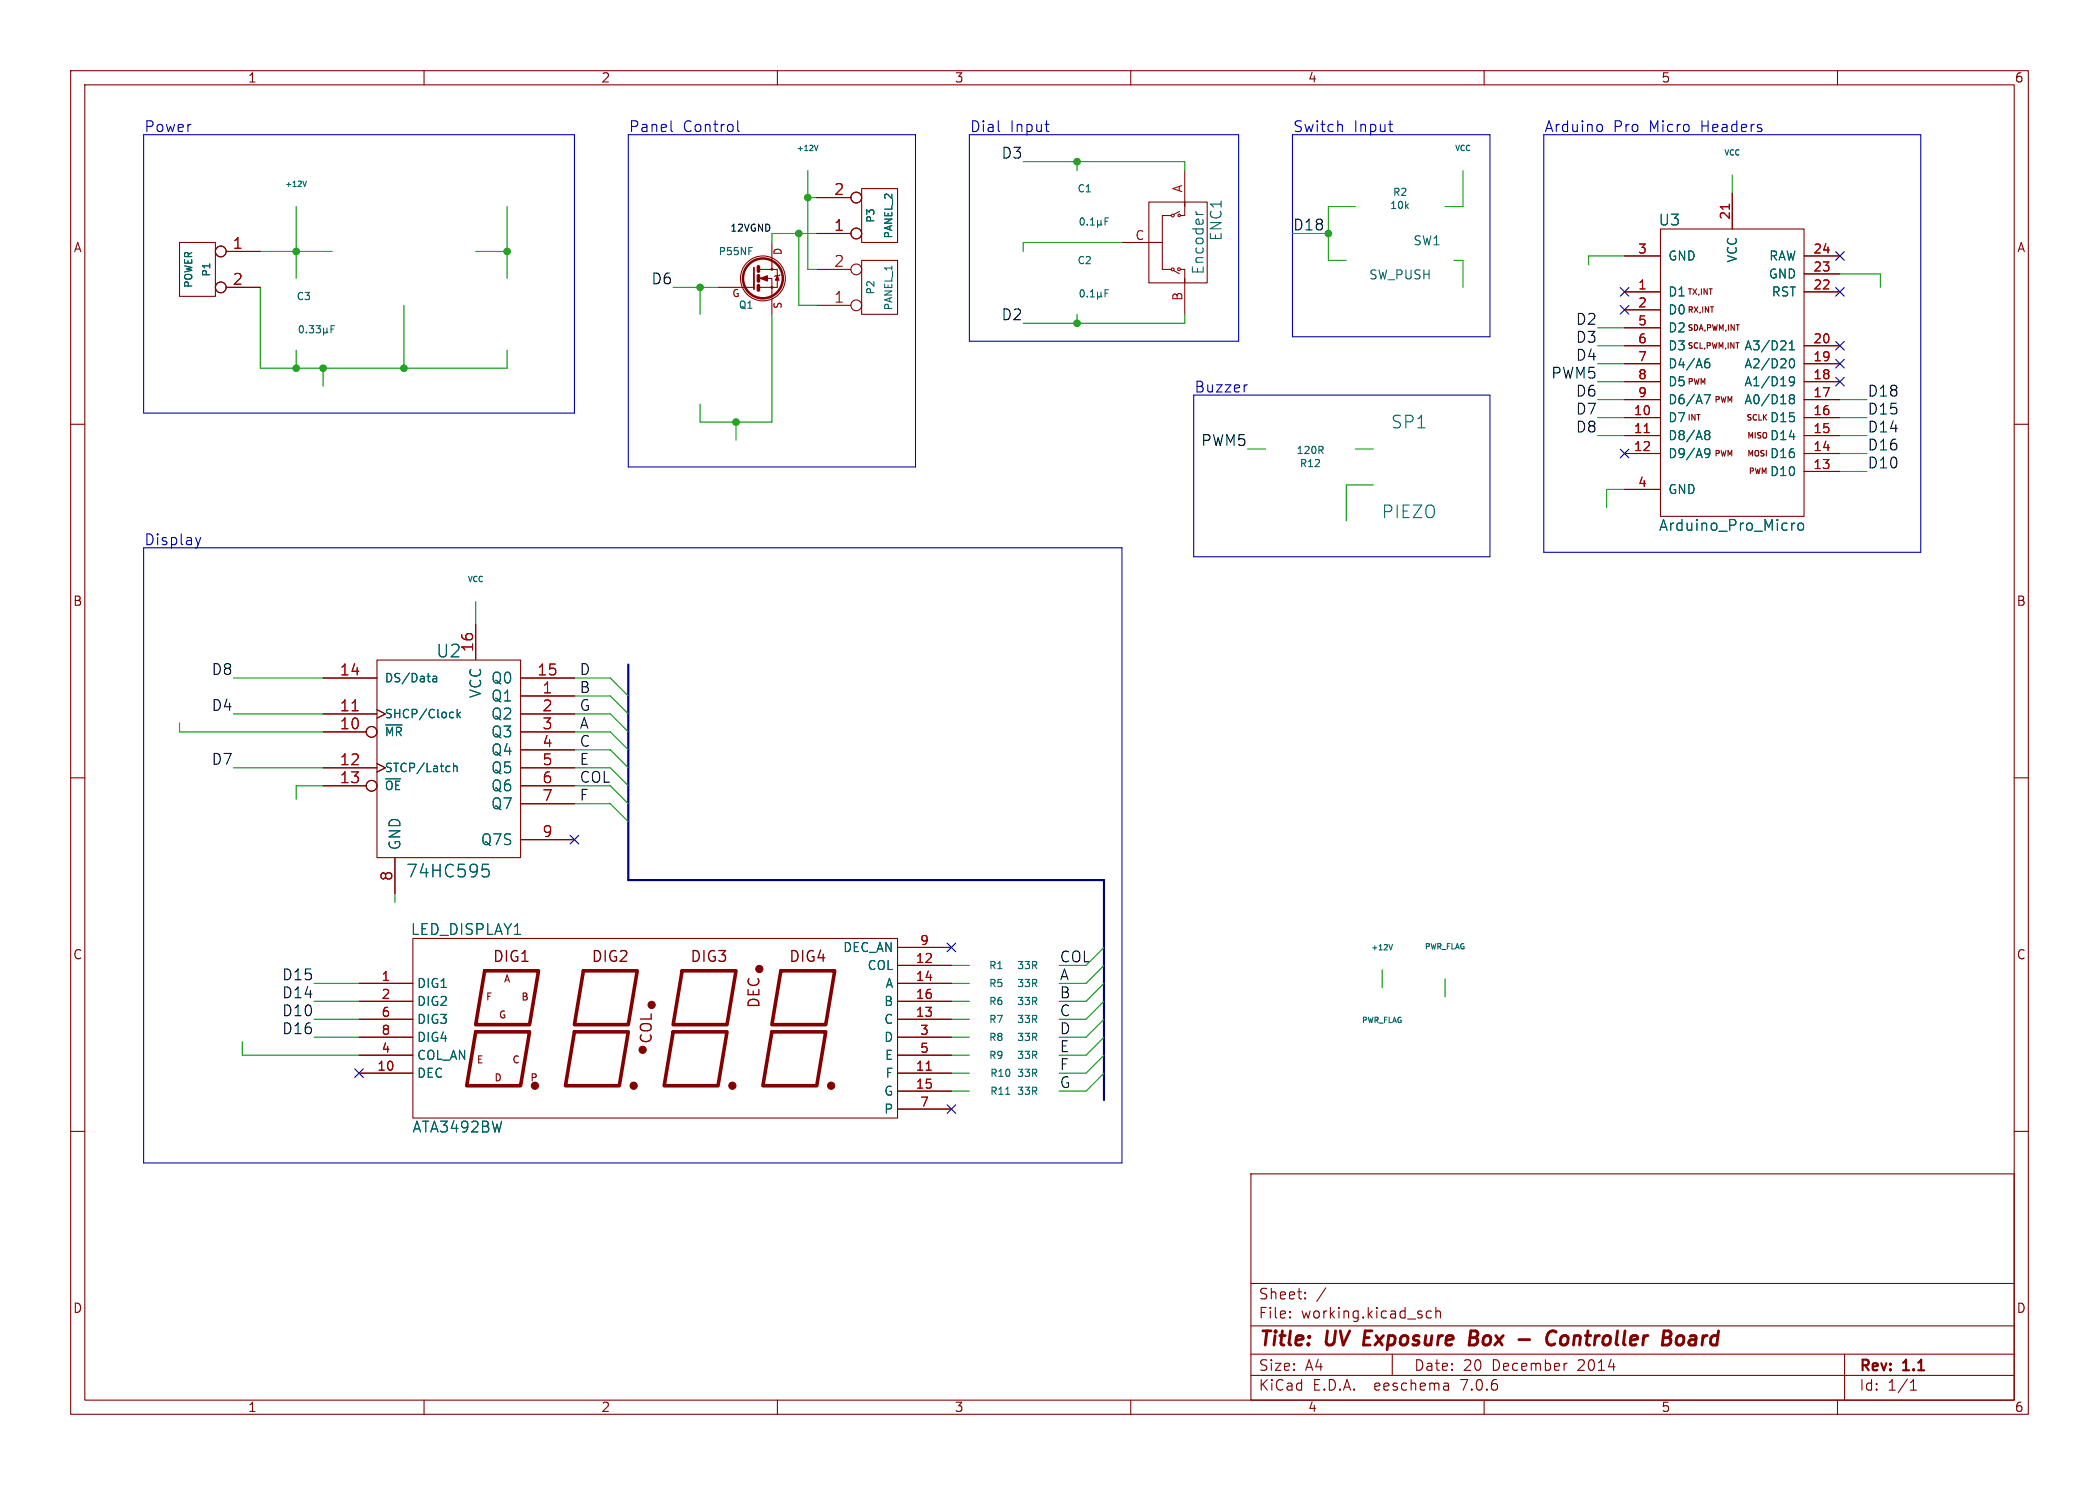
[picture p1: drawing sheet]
<svg xmlns="http://www.w3.org/2000/svg" width="297mm" height="210mm" viewBox="0 0 297 210" stroke-linecap="round" stroke-linejoin="round" font-family="sans-serif">
<g fill="none" stroke="#840000" stroke-width=".15">
<path d="M10 10h277v190h-277zM12 12h273v186h-273zM60 10v2M110 10v2M160 10v2M210 10v2M260 10v2M25.4 34.3h5.1v7.6h-5.1zM32 35.6h4.8M109.2 34.3v3.8h-1.8M109.2 38.1h.8v2.5h-.8v-1.2h-1.8M110.4 38.9l-.2 .1h-.5l-.1 .1"/>
<path d="M115.6 38.1h4.8M115.6 33h4.8M115.6 27.9h4.8M121.9 36.8h5.1v7.7h-5.1zM121.9 26.7h5.1v7.6h-5.1zM158.7 34.3h5.1M162.6 28.6h8.2v11.4h-8.2zM162.6 34.3h1.9v3.8h1.2M165.7 30.5h-1.2v3.8M166.1 38.3l.8 .4M166.9 29.9l-.8 .4M167 38.1h.6v1.9"/>
<path d="M167.6 28.6v1.9h-.6M167.6 24.1v5.1M167.6 39.4v5.1M229.9 36.2h5M234.9 32.4h20.4v40.6h-20.4zM245.1 27.3v5.1M255.3 38.7h5M255.3 36.2h5M10 60h2M32 40.6h4.8M101.6 40.6h5.1M107.4 40.6h1.8v3.9"/>
<path d="M115.6 43.2h4.8M229.9 41.3h5M229.9 59.1h5M229.9 56.5h5M229.9 54h5M229.9 51.4h5M229.9 43.8h5M229.9 48.9h5M229.9 46.4h5M255.3 41.3h5M255.3 59.1h5M255.3 56.5h5"/>
<path d="M255.3 54h5M255.3 51.4h5M255.3 48.9h5M285 60h2M229.9 61.6h5M229.9 64.1h5M229.9 69.2h5M255.3 61.6h5M255.3 64.1h5M255.3 66.7h5M45.7 95.9h7.6M53.3 93.3h20.4v28h-20.4z"/>
<path d="M67.3 88.3v5M73.7 98.4h7.6M73.7 95.9h7.6M10 110h2M45.7 103.5h6.1M45.7 101h7.6M45.7 108.6h7.6M45.7 111.1h6.1M53.3 100.4l1.2 .6-1.2 .6M53.3 108l1.2 .6-1.2 .6M73.7 103.5h7.6M73.7 101h7.6"/>
<path d="M73.7 108.6h7.6M73.7 111.1h7.6M73.7 106h7.6M73.7 113.7h7.6M73.7 118.7h7.6M285 110h2M50.8 139.1h7.6M55.9 121.4v5M58.4 132.7h68.6v25.4h-68.6zM127 139.1h7.6M127 136.5h7.6M127 134h7.6"/>
<path d="M10 160h2M50.8 151.8h7.6M50.8 144.1h7.6M50.8 141.6h7.6M50.8 146.7h7.6M50.8 149.2h7.6M127 151.8h7.6M127 144.1h7.6M127 154.3h7.6M127 141.6h7.6M127 146.7h7.6M127 149.2h7.6"/>
<path d="M127 156.8h7.6M285 160h2M177 166h108v32h-108zM60 198v2M110 198v2M160 198v2M177 194.5h108M177 191.5h108M177 187.5h108M177 181.5h108M182.5 186.3h.1l-.1 .1M182.5 186.3v.1"/>
<path d="M182.5 185.5v.1M182.5 185.5h.1l-.1 .1M184.7 183.6v.1M184.7 183.6h-.1l.1 .1M184.7 182.8v.1M184.7 182.8h-.1l.1 .1M187.6 182.1l-1.3 2M197 191.5v3M202.5 185.5l-.4-.1-.3 .3v.4l.2 .2 .1 .1 .4-.1M203.2 185.5a.37 .37 0 0 1 .6 .1v.8M203.2 184.9v1.5M204.9 195.7l.1 .9"/>
<path d="M205 196.5l-.2 .1M205 196h-.2M210 198v2M221.7 192.8l-.2 .1M260 198v2M261 191.5v6.5M270.3 196.6h.9M270.3 195.5l.4-.4v1.5"/>
<circle cx="31.2" cy="35.6" r=".76"/>
<circle cx="107.9" cy="39.4" r="3.2"/>
<circle cx="109.2" cy="38.1" r=".13"/>
<circle cx="121.2" cy="27.9" r=".76"/>
<circle cx="121.2" cy="33" r=".76"/>
<circle cx="121.2" cy="38.1" r=".76"/>
<circle cx="165.9" cy="38.1" r=".2"/>
<circle cx="165.9" cy="30.5" r=".2"/>
<circle cx="166.8" cy="38.1" r=".2"/>
<circle cx="166.9" cy="30.5" r=".18"/>
<circle cx="31.2" cy="40.6" r=".76"/>
<circle cx="109.2" cy="40.6" r=".13"/>
<circle cx="121.2" cy="43.2" r=".76"/>
<circle cx="52.6" cy="103.5" r=".76"/>
<circle cx="52.6" cy="111.1" r=".76"/>
</g>
<path d="M208 189.2h.7M208.7 189.2l.2 .1M208.8 188.2h-.7l-.2 2h.7l.2-.1M208.9 189.1l-.2 .1M214.9 189.4h1.5M220.2 188.4a.8 .8 0 0 0-.9-.1 .8 .8 0 0 0-.4 .8 .76 .76 0 0 0 .1 .9 .76 .76 0 0 0 .9 .1l.1-.1M221.6 188.9a.62 .62 0 0 0-.8 .4v.5v.2a.52 .52 0 0 0 .8 .1M237.3 189.1a.52 .52 0 0 1 .6-.2 .52 .52 0 0 1 .4 .4l-.1 .5a.55 .55 0 0 1-.5 .4 .55 .55 0 0 1-.5-.4z" fill="none" stroke="#840000" stroke-width=".4"/>
<g fill="none" stroke="#006464" stroke-width=".15">
<path d="M42.9 25.6l.2 .8 .3-.8M106 35h.4M115.2 20.5l.3 .8 .3-.8M153 30.9l.1-.1a.54 .54 0 0 1 .3 .5 .54 .54 0 0 1-.3 .5 .68 .68 0 0 1-.1-.9zM153.9 31.7v.1M154.3 31.8h.6M154.3 31.1l.3-.3v1M155.3 31.7l.1 .1h.2l.2-.1M155.3 31.2v1M155.8 31.7l.1 .1M155.8 31.2v.5M156.4 31.3h.3"/>
<path d="M156.9 30.8h-.5v1M169.2 29.9l.2 .4M42.5 46.1h.1a.54 .54 0 0 1 .3 .5 .54 .54 0 0 1-.3 .5 .68 .68 0 0 1-.1-1zM43.4 47v.1M43.7 46.1h.7l-.4 .3 .3 .1v.5l-.1 .1-.5-.1M44.7 46.1h.6l-.3 .3 .3 .1v.5l-.1 .1-.5-.1M45.8 46.9l.1 .2h.2l.2-.2M45.8 46.4v1M46.3 46.9l.1 .2M46.3 46.4v.5M46.8 46.5h.4M47.3 46.1h-.5v1"/>
<path d="M153 41h.1a.54 .54 0 0 1 .3 .5 .54 .54 0 0 1-.3 .5 .68 .68 0 0 1-.1-1zM153.9 41.9v.1M154.3 41.3l.3-.3v1M154.3 42h.6M155.3 41.3v1M155.3 41.8l.1 .2h.2l.2-.2M155.8 41.3v.5M155.8 41.8l.1 .2M156.4 41.5h.3M156.9 41h-.5v1M241.1 55.8h.9l-.6 1.3M241.3 51.3l.4-.1 .2 .3v.3l-.1 .2h-.5"/>
<path d="M241.8 50.7l-.4 .2M253.2 49.5h.7M253.2 48.6l.3-.4v1.3M253.4 50.8l.1-.1a.69 .69 0 0 1 .3 1.2l-.2 .1a.68 .68 0 0 1-.3-1.1zM253.4 56.4l-.2-.3 .2-.3h.3l.2 .3-.2 .3M253.4 56.4l-.2 .2v.4l.2 .1 .4-.1 .1-.1v-.3l-.2-.2M253.4 56.4h.3M253.9 53.8l-.2 .3-.4-.1-.1-.2v-.3l.1-.2h.4l.2 .1a.84 .84 0 0 1-.4 1.2h-.2M186.9 63.7l.3 .4M187.2 63.2v.4M241.3 61.4h.1M241.3 61l.4-.1 .2 .1v.2l-.2 .2"/>
<path d="M241.3 63.5l.4-.1 .2 .2a.84 .84 0 0 1-.3 1.1h-.3M241.4 61.4h.3M241.4 61.4l-.1 .1M241.7 61.4l.2 .3v.4l-.2 .1-.4-.1M241.9 64l-.2 .2h-.4M253.5 74v1M254 74h-.3l-.2 .3M254.5 74a.41 .41 0 0 1 .7 .3v.4a.41 .41 0 0 1-.4 .3 .41 .41 0 0 1-.4-.3v-.4zM61.3 95.7h.4l.1 .7M61.8 95.9l-.4 .1a.23 .23 0 0 0-.2 .2 .23 .23 0 0 0 .2 .2h.4M54.6 102.5h2.3M64.2 108.4l.1-.1 .3 .1 .1 .7"/>
<path d="M64.2 107.9v1.2M64.7 100.3v1.2M64.8 101.1l.3 .4M65.1 100.7l-.4 .5M68.3 122.2h.8M68.5 122.9h.4l.3 .3-.1 .6-.2 .2h-.4M196.5 133.6l.3 .7 .2-.7M142.3 154.8h.6"/>
</g>
<path d="M244.7 28.9v.7M232.7 61.2h.7M49.8 100.5h.9M131.1 151.3h.7" fill="none" stroke="#a90000" stroke-width=".15"/>
<path d="M107.3 37.7v.7M107.3 39v.8M107.3 40.4v.6M68.6 137.3h7.6l-1.3 7.6h-7.6zM82.5 137.3h7.7l-1.3 7.6h-7.6zM96.5 137.3h7.6l-1.2 7.6h-7.7zM110.5 137.3h7.6l-1.3 7.6h-7.6zM67.3 145.9h7.6l-1.2 7.6h-7.7zM81.3 145.9h7.6l-1.3 7.6h-7.6zM95.2 145.9h7.7l-1.3 7.6h-7.6zM109.2 145.9h7.6l-1.2 7.6h-7.7z" fill="none" stroke="#840000" stroke-width=".51"/>
<path d="M106.7 37.8v3.1" fill="none" stroke="#840000" stroke-width=".25"/>
<g fill="#840000" stroke="#840000" stroke-width=".15">
<path d="M110 39l.2 .6h-.5z"/>
<path d="M107.6 39.4l1-.4v.8z"/>
<circle cx="75.7" cy="153.5" r=".51"/>
<circle cx="89.7" cy="153.5" r=".51"/>
<circle cx="90.9" cy="148.5" r=".51"/>
<circle cx="92.2" cy="142.1" r=".51"/>
<circle cx="103.6" cy="153.5" r=".51"/>
<circle cx="107.4" cy="137" r=".51"/>
<circle cx="117.6" cy="153.5" r=".51"/>
</g>
<circle cx="107.9" cy="39.4" r="2.82" fill="none" stroke="#840000" stroke-width=".36"/>
<g fill="none" stroke="#0000c2" stroke-width=".15">
<path d="M20.3 19.1h61v39.3h-61zM88.9 19.1h40.6v46.9h-40.6zM95 17.1v1.3l.2 .2M104.4 17.1v1.3l.2 .2M137.2 19.1h38.1v29.2h-38.1zM141.3 18.5l.2 .1M147.9 17.6h.5M148.3 18.6h.1M182.9 19.1h27.9v28.5h-27.9zM189.7 17.6l.2 .2v.8M196.5 17.6h.6M196.9 18.6h.2"/>
<path d="M218.4 19.1h53.4v59h-53.4zM226.2 17.6a.41 .41 0 0 1 .5 .3v.4a.41 .41 0 0 1-.5 .3M168.9 55.9h41.9v22.8h-41.9zM176.5 54.4l-.3 .1M20.3 77.5h138.4v87h-138.4zM27.7 76l.3 1M28 77l-.1 .4M28.4 76l-.4 1"/>
</g>
<path d="M88.9 94v30.5h67.3v31.1" fill="none" stroke="#000084" stroke-width=".3"/>
<g fill="none" stroke="#009600" stroke-width=".15">
<path d="M36.8 35.6h10.2M41.9 29.2v10.2M67.3 35.6h4.5M71.8 29.2v10.2M113 33v10.2h2.6M114.3 24.1v14h1.3M114.3 27.9h1.3M115.6 33h-6.4v1.3M144.8 22.9h22.8v1.2M152.4 22.9v1.2M158.7 34.3h-13.9v1.3M182.9 33h5.1"/>
<path d="M191.8 29.2h-3.8v7.6h2.5M205.7 36.8h1.3v3.8M207 24.1v5.1h-2.5M229.9 36.2h-5.1v1.3M245.1 24.8v2.5M260.3 38.7h5.8v1.9M36.8 40.6v11.5h35v-2.6M41.9 49.5v2.6M45.7 52.1v2.5M57.1 43.2v8.9M95.2 40.6h6.4M99.1 40.6v3.9"/>
<path d="M104.1 59.7v2.5M109.2 44.5v15.2h-10.1v-2.5M152.4 44.5v1.2M167.6 44.5v1.2h-22.8M226.1 48.9h3.8M226.1 56.5h3.8M226.1 59.1h3.8M226.1 51.4h3.8M226.1 54h3.8M226.1 46.4h3.8M260.3 56.5h3.9M260.3 59.1h3.9"/>
<path d="M176.5 63.5h2.6M191.8 63.5h2.5M194.3 68.6h-3.8v5.1M226.1 61.6h3.8M229.9 69.2h-2.6v2.6M260.3 61.6h3.9M260.3 66.7h3.9M260.3 64.1h3.9M33 95.9h12.7M67.3 85.1v3.2M81.3 95.9h5.1l2.5 2.5M81.3 98.4h5.1l2.5 2.6"/>
<path d="M25.4 102.2v1.3h20.3M33 108.6h12.7M33 101h12.7M45.7 111.1h-3.8v1.9M81.3 108.6h5.1l2.5 2.5M81.3 106h5.1l2.5 2.6M81.3 103.5h5.1l2.5 2.5M81.3 111.1h5.1l2.5 2.6M81.3 101h5.1l2.5 2.5M81.3 113.7h5.1l2.5 2.5M44.4 139.1h6.4M55.9 126.4v1.2"/>
<path d="M134.6 136.5h2.6M134.6 139.1h2.6M156.2 134l-2.5 2.5h-3.8M156.2 136.5l-2.5 2.6h-3.8M156.2 139.1l-2.5 2.5h-3.8M195.6 137.2v2.5M204.5 138.4v2.6M34.3 147.3v1.9h16.5M44.4 146.7h6.4M44.4 144.1h6.4M44.4 141.6h6.4M134.6 149.2h2.6"/>
<path d="M134.6 146.7h2.6M134.6 151.8h2.6M134.6 154.3h2.6M134.6 144.1h2.6M134.6 141.6h2.6M156.2 146.7l-2.5 2.5h-3.8M156.2 144.1l-2.5 2.6h-3.8M156.2 149.2l-2.5 2.6h-3.8M156.2 151.8l-2.5 2.5h-3.8M156.2 141.6l-2.5 2.5h-3.8"/>
</g>
<g fill="none" stroke="#000084" stroke-width=".15">
<path d="M259.7 35.6l1.3 1.2M261 35.6l-1.3 1.2M229.3 43.2l1.2 1.2M229.3 40.7l1.2 1.2M230.5 43.2l-1.2 1.2M230.5 40.7l-1.2 1.2M259.7 48.3l1.3 1.2M259.7 53.4l1.3 1.2M259.7 40.7l1.3 1.2M259.7 50.8l1.3 1.2M261 48.3l-1.3 1.2M261 53.4l-1.3 1.2"/>
<path d="M261 40.7l-1.3 1.2M261 50.8l-1.3 1.2M229.3 63.5l1.2 1.2M230.5 63.5l-1.2 1.2M80.7 118.1l1.2 1.3M81.9 118.1l-1.2 1.3M134 133.4l1.2 1.2M135.2 133.4l-1.2 1.2M50.2 151.2l1.2 1.2M51.4 151.2l-1.2 1.2M134 156.2l1.2 1.3M135.2 156.2l-1.2 1.3"/>
</g>
<g fill="#009600" stroke="#009600" stroke-width=".15">
<circle cx="45.7" cy="52.1" r=".46"/>
<circle cx="57.1" cy="52.1" r=".46"/>
<circle cx="41.9" cy="52.1" r=".46"/>
<circle cx="71.8" cy="35.6" r=".46"/>
<circle cx="41.9" cy="35.6" r=".46"/>
<circle cx="104.1" cy="59.7" r=".46"/>
<circle cx="114.3" cy="27.9" r=".46"/>
<circle cx="113" cy="33" r=".46"/>
<circle cx="99.1" cy="40.6" r=".46"/>
<circle cx="152.4" cy="22.9" r=".46"/>
<circle cx="152.4" cy="45.7" r=".46"/>
<circle cx="188" cy="33" r=".46"/>
</g>
<g font-size="2.8" fill="#840000">
<text x="178" y="190.9">Title:</text>
<text x="187.7" y="190.9">UV Exposure</text>
<text x="209.5" y="190.9">Box</text>
<text x="222.1" y="190.9">Controller</text>
<text x="239.3" y="190.9">Board</text>
</g>
<g font-size="2.5" fill="#006464">
<text x="196.8" y="60.8">SP1</text>
<text x="195.4" y="73.5">PIEZO</text>
<text x="61.7" y="93.2">U2</text>
<text x="57.4" y="124.3">74HC595</text>
</g>
<g font-size="2.1" fill="#0000c2">
<text x="20.3" y="18.8">Power</text>
<text x="88.9" y="18.8">Panel</text>
<text x="96.6" y="18.8">Control</text>
<text x="137.2" y="18.8">Dial</text>
<text x="142.9" y="18.8">Input</text>
<text x="182.9" y="18.8">Switch</text>
<text x="191.5" y="18.8">Input</text>
<text x="218.4" y="18.8">Arduino</text>
<text x="228.2" y="18.8">Pro</text>
<text x="233.4" y="18.8">Micro</text>
<text x="240.8" y="18.8">Headers</text>
<text x="168.9" y="55.6">Buzzer</text>
<text x="20.3" y="77.2">Display</text>
</g>
<g font-size="2.1" fill="#0f0f0f">
<text x="141.7" y="22.5">D3</text>
<text x="182.9" y="32.7">D18</text>
<text x="92.1" y="40.3">D6</text>
<text x="141.7" y="45.4">D2</text>
<text x="222.9" y="46">D2</text>
<text x="219.4" y="53.7">PWM5</text>
<text x="222.9" y="51.1">D4</text>
<text x="222.9" y="48.6">D3</text>
<text x="222.9" y="56.2">D6</text>
<text x="222.9" y="58.7">D7</text>
<text x="264.2" y="58.7">D15</text>
<text x="264.2" y="56.2">D18</text>
<text x="169.9" y="63.2">PWM5</text>
<text x="222.9" y="61.3">D8</text>
<text x="264.2" y="63.8">D16</text>
<text x="264.2" y="61.3">D14</text>
<text x="264.2" y="66.4">D10</text>
<text x="29.9" y="95.6">D8</text>
<text x="81.9" y="95.6">D</text>
<text x="29.9" y="100.7">D4</text>
<text x="81.9" y="100.7">G</text>
<text x="81.9" y="98.1">B</text>
<text x="81.9" y="103.2">A</text>
<text x="81.9" y="105.7">C</text>
<text x="29.9" y="108.3">D7</text>
<text x="81.9" y="110.8">COL</text>
<text x="81.9" y="108.3">E</text>
<text x="81.9" y="113.4">F</text>
<text x="149.9" y="136.2">COL</text>
<text x="39.9" y="138.8">D15</text>
<text x="39.9" y="141.3">D14</text>
<text x="39.9" y="143.8">D10</text>
<text x="149.9" y="138.8">A</text>
<text x="149.9" y="141.3">B</text>
<text x="149.9" y="143.8">C</text>
<text x="39.9" y="146.4">D16</text>
<text x="149.9" y="148.9">E</text>
<text x="149.9" y="146.4">D</text>
<text x="149.9" y="151.5">F</text>
<text x="149.9" y="154">G</text>
</g>
<g font-size="2.1" fill="#a90000">
<text x="117.9" y="27.7">2</text>
<text x="32.9" y="35.3">1</text>
<text x="117.9" y="32.8">1</text>
<text x="32.9" y="40.4">2</text>
<text x="117.9" y="37.8">2</text>
<text x="117.9" y="42.9">1</text>
<text x="48" y="95.6">14</text>
<text x="67.1" y="92.3" transform="rotate(-90 67.1 92.3)">16</text>
<text x="75.9" y="95.6">15</text>
<text x="48" y="100.7">11</text>
<text x="76.7" y="98.2">1</text>
<text x="76.7" y="100.7">2</text>
<text x="48" y="103.3">10</text>
<text x="76.7" y="103.3">3</text>
<text x="76.7" y="105.8">4</text>
<text x="48" y="108.3">12</text>
<text x="48" y="110.9">13</text>
<text x="76.7" y="108.3">5</text>
<text x="76.7" y="110.9">6</text>
<text x="76.7" y="113.4">7</text>
<text x="76.7" y="118.5">9</text>
<text x="55.6" y="124.7" transform="rotate(-90 55.6 124.7)">8</text>
</g>
<g font-size="2.1" fill="#006464">
<text x="173.1" y="34.2" transform="rotate(-90 173.1 34.2)">ENC1</text>
<text x="234.6" y="32.1">U3</text>
<text x="170.5" y="38.9" transform="rotate(-90 170.5 38.9)">Encoder</text>
<text x="234.7" y="75.3">Arduino_Pro_Micro</text>
<text x="68.3" y="98.8" transform="rotate(-90 68.3 98.8)">VCC</text>
<text x="69.4" y="99.4">Q1</text>
<text x="69.4" y="96.9">Q0</text>
<text x="69.4" y="102">Q2</text>
<text x="69.4" y="104.5">Q3</text>
<text x="69.4" y="107">Q4</text>
<text x="69.4" y="109.6">Q5</text>
<text x="69.4" y="112.1">Q6</text>
<text x="68" y="119.7">Q7S</text>
<text x="69.4" y="114.7">Q7</text>
<text x="56.9" y="120.3" transform="rotate(-90 56.9 120.3)">GND</text>
<text x="58.1" y="132.4">LED_DISPLAY1</text>
<text x="58.3" y="160.4">ATA3492BW</text>
</g>
<g font-size="2.1" fill="#840000">
<text x="69.6" y="136.3">DIG1</text>
<text x="83.6" y="136.3">DIG2</text>
<text x="97.6" y="136.3">DIG3</text>
<text x="111.6" y="136.3">DIG4</text>
<text x="107.7" y="142.7" transform="rotate(-90 107.7 142.7)">DEC</text>
<text x="92.5" y="147.7" transform="rotate(-90 92.5 147.7)">COL</text>
<text x="178" y="184">Sheet:</text>
<text x="178" y="186.7">File:</text>
<text x="184.1" y="186.7">working.kicad_sch</text>
<text x="178" y="196.9">KiCad</text>
<text x="178" y="194.1">Size:</text>
<text x="184.7" y="194.1">A4</text>
<text x="185.7" y="196.9">E.D.A.</text>
<text x="194.6" y="196.9">eeschema</text>
<text x="200" y="194.1">Date:</text>
<text x="207" y="196.9">7.0.6</text>
<text x="207" y="194.1">20</text>
<text x="211.2" y="194.1">December</text>
<text x="223.4" y="194.1">2014</text>
<text x="263" y="194.3">Rev:</text>
<text x="263" y="196.9">Id:</text>
<text x="267.1" y="196.9">1/1</text>
<text x="269.4" y="194.3">1.1</text>
</g>
<g font-size="1.8" fill="#840000">
<text x="35" y="11.9">1</text>
<text x="85" y="11.9">2</text>
<text x="135" y="11.9">3</text>
<text x="185" y="11.9">4</text>
<text x="235" y="11.9">5</text>
<text x="285" y="11.9">6</text>
<text x="10.3" y="35.9">A</text>
<text x="285.3" y="35.9">A</text>
<text x="10.3" y="85.9">B</text>
<text x="285.3" y="85.9">B</text>
<text x="10.3" y="135.9">C</text>
<text x="285.3" y="135.9">C</text>
<text x="10.3" y="185.9">D</text>
<text x="285.3" y="185.9">D</text>
<text x="35" y="199.9">1</text>
<text x="85" y="199.9">2</text>
<text x="135" y="199.9">3</text>
<text x="185" y="199.9">4</text>
<text x="235" y="199.9">5</text>
<text x="285" y="199.9">6</text>
</g>
<g font-size="1.8" fill="#a90000">
<text x="167.4" y="27.3" transform="rotate(-90 167.4 27.3)">A</text>
<text x="160.6" y="34">C</text>
<text x="231.7" y="35.9">3</text>
<text x="244.9" y="31.2" transform="rotate(-90 244.9 31.2)">21</text>
<text x="256.5" y="35.9">24</text>
<text x="231.7" y="41">1</text>
<text x="256.5" y="41">22</text>
<text x="256.5" y="38.5">23</text>
<text x="167.4" y="42.6" transform="rotate(-90 167.4 42.6)">B</text>
<text x="231.7" y="43.6">2</text>
<text x="231.7" y="46.1">5</text>
<text x="231.7" y="48.6">6</text>
<text x="231.7" y="51.2">7</text>
<text x="231.7" y="53.7">8</text>
<text x="256.5" y="53.7">18</text>
<text x="256.5" y="51.2">19</text>
<text x="256.5" y="48.6">20</text>
<text x="231.1" y="58.8">10</text>
<text x="231.7" y="56.3">9</text>
<text x="256.5" y="58.8">16</text>
<text x="256.5" y="56.3">17</text>
<text x="231.1" y="61.3">11</text>
<text x="231.1" y="63.9">12</text>
<text x="256.5" y="63.9">14</text>
<text x="256.5" y="61.3">15</text>
<text x="231.7" y="69">4</text>
<text x="256.5" y="66.4">13</text>
<text x="129.5" y="136.3">12</text>
<text x="130.1" y="133.7">9</text>
<text x="53.9" y="138.8">1</text>
<text x="53.9" y="141.4">2</text>
<text x="53.9" y="143.9">6</text>
<text x="129.5" y="143.9">13</text>
<text x="129.5" y="138.8">14</text>
<text x="129.5" y="141.4">16</text>
<text x="53.9" y="149">4</text>
<text x="53.9" y="146.4">8</text>
<text x="130.1" y="146.4">3</text>
<text x="130.1" y="149">5</text>
<text x="53.3" y="151.5">10</text>
<text x="129.5" y="151.5">11</text>
<text x="129.5" y="154.1">15</text>
<text x="130.1" y="156.6">7</text>
</g>
<g font-size="1.8" fill="#006464">
<text x="199.9" y="34.9">SW1</text>
<text x="193.6" y="39.7">SW_PUSH</text>
<text x="236" y="37.1">GND</text>
<text x="246" y="37.2" transform="rotate(-90 246 37.2)">VCC</text>
<text x="250.2" y="39.6">GND</text>
<text x="250.2" y="37.1">RAW</text>
<text x="236" y="42.1">D1</text>
<text x="236" y="44.7">D0</text>
<text x="236" y="47.2">D2</text>
<text x="250.6" y="42.1">RST</text>
<text x="236" y="49.8">D3</text>
<text x="236" y="52.3">D4/A6</text>
<text x="246.7" y="52.3">A2/D20</text>
<text x="246.7" y="49.8">A3/D21</text>
<text x="236" y="59.9">D7</text>
<text x="236" y="54.8">D5</text>
<text x="236" y="57.4">D6/A7</text>
<text x="246.7" y="57.4">A0/D18</text>
<text x="246.7" y="54.8">A1/D19</text>
<text x="250.4" y="59.9">D15</text>
<text x="236" y="62.5">D8/A8</text>
<text x="236" y="65">D9/A9</text>
<text x="250.4" y="65">D16</text>
<text x="250.4" y="62.5">D14</text>
<text x="236" y="70.1">GND</text>
<text x="250.4" y="67.5">D10</text>
<text x="119.2" y="134.8">DEC_AN</text>
<text x="122.7" y="137.4">COL</text>
<text x="58.9" y="139.9">DIG1</text>
<text x="58.9" y="142.5">DIG2</text>
<text x="125" y="142.5">B</text>
<text x="125.2" y="139.9">A</text>
<text x="58.9" y="145">DIG3</text>
<text x="58.9" y="147.5">DIG4</text>
<text x="125" y="145">C</text>
<text x="125" y="147.5">D</text>
<text x="58.9" y="152.6">DEC</text>
<text x="58.9" y="150.1">COL_AN</text>
<text x="125" y="155.2">G</text>
<text x="125.1" y="150.1">E</text>
<text x="125.2" y="152.6">F</text>
<text x="125" y="157.7">P</text>
</g>
<g font-size="1.7" fill="#006464">
<text x="54.4" y="101.8">SHCP/Clock</text>
<text x="54.4" y="96.7">DS/Data</text>
<text x="54.4" y="104.3">~{MR}</text>
<text x="54.4" y="109.4">STCP/Latch</text>
<text x="54.4" y="112">~{OE}</text>
</g>
<g font-size="1.4" fill="#006464">
<text x="152.4" y="27.4">C1</text>
<text x="196.6" y="29.8">10k</text>
<text x="197" y="27.9">R2</text>
<text x="123.9" y="31.6" transform="rotate(-90 123.9 31.6)">P3</text>
<text x="126.5" y="33.8" transform="rotate(-90 126.5 33.8)">PANEL_2</text>
<text x="27.4" y="40.8" transform="rotate(-90 27.4 40.8)">POWER</text>
<text x="29.9" y="39.2" transform="rotate(-90 29.9 39.2)">P1</text>
<text x="101.6" y="36.3">P55NF</text>
<text x="123.9" y="41.8" transform="rotate(-90 123.9 41.8)">P2</text>
<text x="152.4" y="37.6">C2</text>
<text x="41.9" y="42.6">C3</text>
<text x="103.5" y="42.4">G</text>
<text x="104.4" y="43.9">Q1</text>
<text x="126.5" y="44" transform="rotate(-90 126.5 44)">PANEL_1</text>
<text x="183.4" y="64.4">120R</text>
<text x="183.8" y="66.3">R12</text>
<text x="139.9" y="137.3">R1</text>
<text x="143.8" y="137.3">33R</text>
<text x="139.9" y="139.8">R5</text>
<text x="139.9" y="142.3">R6</text>
<text x="143.8" y="139.8">33R</text>
<text x="143.8" y="142.3">33R</text>
<text x="139.9" y="150">R9</text>
<text x="139.9" y="147.4">R8</text>
<text x="139.9" y="144.9">R7</text>
<text x="143.8" y="150">33R</text>
<text x="143.8" y="147.4">33R</text>
<text x="143.8" y="144.9">33R</text>
<text x="140" y="152.5">R10</text>
<text x="140" y="155">R11</text>
<text x="143.8" y="152.5">33R</text>
<text x="143.8" y="155">33R</text>
</g>
<text font-size="1.4" fill="#0f0f0f" x="103.2" y="32.8">12VGND</text>
<g font-size="1.4" fill="#a90000">
<text x="110.9" y="36.2" transform="rotate(-90 110.9 36.2)">D</text>
<text x="110.9" y="43.8" transform="rotate(-90 110.9 43.8)">S</text>
</g>
<g font-size="1.4" fill="#840000">
<text x="68.7" y="141.7">F</text>
<text x="71.2" y="139.2">A</text>
<text x="73.7" y="141.7">B</text>
<text x="70.5" y="144.2">G</text>
<text x="67.4" y="150.6">E</text>
<text x="69.9" y="153.1">D</text>
<text x="72.4" y="150.6">C</text>
<text x="74.9" y="153.1">P</text>
</g>
<g font-size="1.1" fill="#006464">
<text x="112.6" y="21.6">+12V</text>
<text x="205.8" y="21.6">VCC</text>
<text x="243.9" y="22.2">VCC</text>
<text x="40.2" y="26.6">+12V</text>
<text x="66.1" y="82.5">VCC</text>
<text x="193.9" y="134.6">+12V</text>
<text x="201.5" y="134.5">PWR_FLAG</text>
<text x="192.6" y="144.9">PWR_FLAG</text>
</g>
<g font-size="1.1" fill="#840000">
<text x="238.7" y="41.9">TX,INT</text>
<text x="238.7" y="44.4">RX,INT</text>
<text x="238.7" y="47">SDA,PWM,INT</text>
<text x="238.7" y="49.5">SCL,PWM,INT</text>
<text x="238.7" y="59.7">INT</text>
<text x="238.7" y="54.6">PWM</text>
<text x="242.5" y="57.1">PWM</text>
<text x="247" y="59.7">SCLK</text>
<text x="242.5" y="64.8">PWM</text>
<text x="247.1" y="62.2">MISO</text>
<text x="247.1" y="64.8">MOSI</text>
<text x="247.3" y="67.2">PWM</text>
</g>
</svg>
